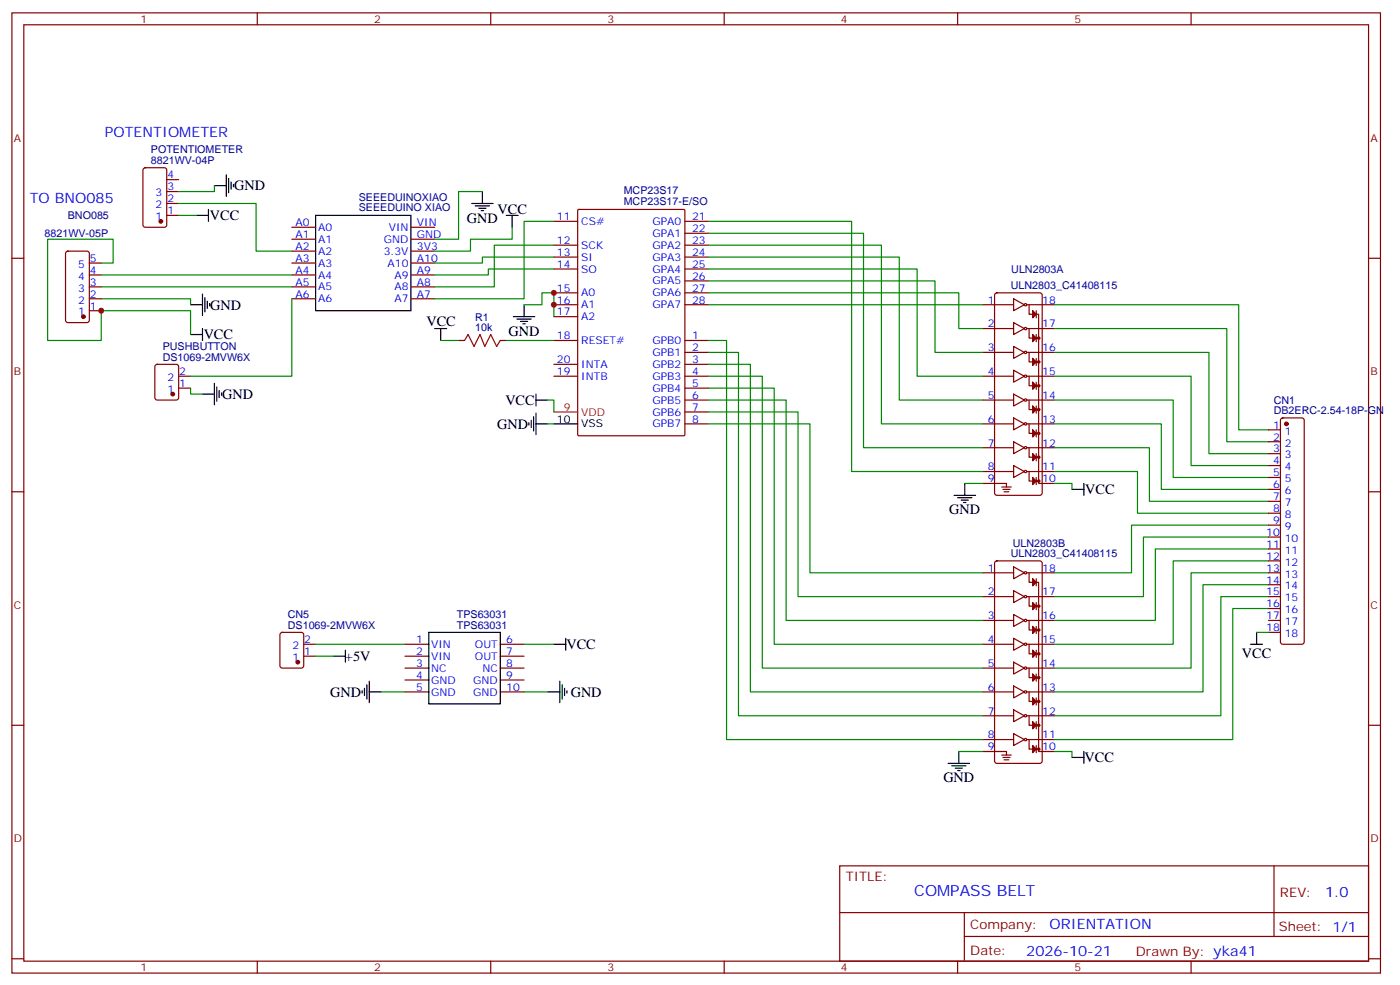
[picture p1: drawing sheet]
<svg xmlns="http://www.w3.org/2000/svg" width="415mm" height="292mm" viewBox="0 0 415 292" stroke-linecap="round" stroke-linejoin="round" font-family="sans-serif">
<g fill="none" stroke="#870000" stroke-width=".35">
<path d="M3.5 3.8h405.4v284.3h-405.4zM7.1 7.3h398.2v277.3h-398.2zM76.2 3.8v3.5M145.3 3.8v3.5M214.5 3.8v3.5M283.6 3.8v3.5M352.8 3.8v3.5M42.6 49.9l.4-.2h5.7l.6 .4 .1 16.5-.5 .7h-5.9l-.6-.5-.1-16.4zM49.4 56.7h3.5M49.4 53.2h3.5M3.5 76.5h3.6M19.6 74.6l.5-.2h5.7l.6 .4 .1 20-.5 .7h-5.9l-.6-.4-.1-20z"/>
<path d="M26.5 77.9h3.5M49.4 63.8h3.5M49.4 60.3h3.5M86.4 67.3h7.1M86.4 70.8h7.1M86.4 74.4h7.1M86.4 77.9h7.1M121.7 67.3h7.1M121.7 70.8h7.1M121.7 74.4h7.1M121.7 77.9h7.1M164 65.5h7.1"/>
<path d="M164 72.6h7.1M164 76.1h7.1M164 79.7h7.1M171.2 62.2l.2-.2h31.1l.3 .2v66.5l-.1 .3h-31.3l-.3-.1zM202.8 65.5h7.1M202.8 72.6h7.1M202.8 76.1h7.1M202.8 79.7h7.1M202.8 69.1h7.1M405.3 76.5h3.6M26.5 81.4h3.5M26.5 84.9h3.5"/>
<path d="M26.5 88.5h3.5M26.5 92h3.5M86.4 81.4h7.1M86.4 84.9h7.1M86.4 88.5h7.1M121.7 81.4h7.1M121.7 84.9h7.1M121.7 88.5h7.1M164 86.7h7.1M164 90.2h7.1M164 93.8h7.1M202.8 86.7h7.1"/>
<path d="M202.8 90.2h7.1M202.8 83.2h7.1M291 90.2h9.2M291 97.3h9.2M294.8 86.9l.5-.2h12.7l.6 .4 .1 58.9-.3 .5-.4 .2h-12.7l-.5-.2-.2-.5v-58.6zM300.2 88.5l3.2 1.7-3.2 1.8zM300.2 95.5l3.2 1.8-3.2 1.8zM304.1 90.2h8.1M304.1 97.3h8.1M304.8 90.2v2.9h2.8v50.1h4.6M304.8 97.3v2.8h2.8M306.9 92v2.1"/>
<path d="M306.9 99.1v2.1M46.1 108.1l.5-.2h5.6l.7 .4v9.5l-.4 .6-5.9 .1-.7-.5v-9.4zM52.9 111.4h3.5M52.9 114.9h3.5M135.8 100.8h1.8M148.2 100.8h1.7M164 100.8h7.1M164 107.9h7.1M164 111.4h7.1M202.8 100.8h7.1M202.8 104.4h7.1M202.8 107.9h7.1"/>
<path d="M202.8 111.4h7.1M202.8 114.9h7.1M202.8 118.5h7.1M291 104.4h9.2M291 111.4h9.2M291 118.5h9.2M300.2 102.6l3.2 1.8-3.2 1.7zM300.2 109.6l3.2 1.8-3.2 1.8zM300.2 116.7l3.2 1.8-3.2 1.7zM304.1 104.4h8.1M304.1 111.4h8.1M304.1 118.5h8.1"/>
<path d="M304.8 104.4v2.8h2.8M304.8 111.4v2.8h2.8M304.8 118.5v2.8h2.8M306.9 106.1v2.1M306.9 113.2v2.1M202.8 122h7.1M202.8 125.5h7.1M291 125.5h9.2M291 132.6h9.2M291 139.6h9.2M300.2 130.8l3.2 1.8-3.2 1.7zM300.2 123.8l3.2 1.7-3.2 1.8z"/>
<path d="M300.2 137.9l3.2 1.7-3.2 1.8zM304.1 125.5h8.1M304.1 132.6h8.1M304.1 139.6h8.1M304.8 125.5v2.8h2.8M304.8 132.6v2.8h2.8M304.8 139.6v2.9h2.8M306.9 120.2v2.1M306.9 127.3v2.1M306.9 134.3v2.2M375.7 127.3h3.5M375.7 130.8h3.5"/>
<path d="M375.7 134.3h3.5M375.7 137.9h3.5M379.5 124l.4-.2h5.7l.5 .2 .2 .5v65.6l-.2 .5-.5 .2h-5.7l-.5-.3-.2-.4v-65.6zM3.5 145.6h3.6M291 143.2h7.1v1M296.7 144.2h2.8M297 144.9h2.2M297.4 145.6h1.4M306.9 141.4v2.1M375.7 144.9h3.5M375.7 141.4h3.5M375.7 148.4h3.5"/>
<path d="M375.7 152h3.5M375.7 155.5h3.5M375.7 159h3.5M405.3 145.6h3.6M291 169.6h9.2M291 176.7h9.2M294.8 166.3l.5-.2h12.7l.6 .4 .1 58.9-.3 .5-.4 .2h-12.7l-.5-.3-.2-.4v-58.6zM300.2 167.9l3.2 1.7-3.2 1.8zM300.2 174.9l3.2 1.8-3.2 1.7zM304.1 169.6h8.1M304.1 176.7h8.1M304.8 169.6v2.8h2.8v50.1h4.6"/>
<path d="M304.8 176.7v2.8h2.8M306.9 171.4v2.1M306.9 178.4v2.2M375.7 169.6h3.5M375.7 176.7h3.5M375.7 162.6h3.5M375.7 166.1h3.5M375.7 173.1h3.5M83.1 187.5l.5-.2h5.7l.6 .4 .1 9.4-.5 .7h-5.9l-.6-.4-.1-9.4zM90 190.8h3.5M90 194.3h3.5M119.9 190.8h7.1"/>
<path d="M119.9 197.8h7.1M119.9 194.3h7.1M148.2 190.8h7M148.2 197.8h7M148.2 194.3h7M291 183.7h9.2M291 190.8h9.2M291 197.8h9.2M300.2 182l3.2 1.7-3.2 1.8zM300.2 189l3.2 1.8-3.2 1.7zM300.2 196.1l3.2 1.7-3.2 1.8zM304.1 183.7h8.1"/>
<path d="M304.1 190.8h8.1M304.1 197.8h8.1M304.8 183.7v2.8h2.8M304.8 190.8v2.8h2.8M304.8 197.8v2.9h2.8M306.9 185.5v2.1M306.9 192.5v2.2M306.9 199.6v2.1M375.7 183.7h3.5M375.7 180.2h3.5M375.7 187.3h3.5M3.5 214.8h3.6"/>
<path d="M119.9 204.9h7.1M119.9 201.4h7.1M148.2 204.9h7M148.2 201.4h7M291 211.9h9.2M291 204.9h9.2M291 219h9.2M300.2 210.2l3.2 1.7-3.2 1.8zM300.2 203.1l3.2 1.8-3.2 1.8zM300.2 217.2l3.2 1.8-3.2 1.8zM304.1 211.9h8.1M304.1 204.9h8.1"/>
<path d="M304.1 219h8.1M304.8 204.9v2.8h2.8M304.8 211.9v2.9h2.8M304.8 219v2.8h2.8M306.9 206.7v2.1M306.9 213.7v2.1M405.3 214.8h3.6M291 222.5h7.1v1.1M296.7 223.6h2.8M297 224.3h2.2M297.4 225h1.4M306.9 220.8v2.1"/>
<path d="M248.7 256.4h156.6v28.2h-156.6zM377.3 256.4v20.9M248.7 270.2h156.5M285.6 277.3h119.6M285.6 270.2v14.2M3.5 283.9h3.6M76.2 284.6v3.5M145.3 284.6v3.5M214.5 284.6v3.5M283.6 284.6v3.5M352.8 284.6v3.5M405.3 283.9h3.6"/>
<circle cx="303.7" cy="90.2" r=".35"/>
<circle cx="303.7" cy="97.3" r=".35"/>
<circle cx="303.7" cy="118.5" r=".35"/>
<circle cx="303.7" cy="111.4" r=".35"/>
<circle cx="303.7" cy="104.4" r=".35"/>
<circle cx="307.6" cy="100.1" r=".35"/>
<circle cx="307.6" cy="107.2" r=".35"/>
<circle cx="307.6" cy="114.2" r=".35"/>
<circle cx="303.7" cy="125.5" r=".35"/>
<circle cx="303.7" cy="139.6" r=".35"/>
<circle cx="303.7" cy="132.6" r=".35"/>
<circle cx="307.6" cy="135.4" r=".35"/>
<circle cx="307.6" cy="121.3" r=".35"/>
<circle cx="307.6" cy="128.3" r=".35"/>
<circle cx="307.6" cy="142.5" r=".35"/>
<circle cx="303.7" cy="169.6" r=".35"/>
<circle cx="303.7" cy="176.7" r=".35"/>
<circle cx="307.6" cy="179.5" r=".35"/>
<circle cx="303.7" cy="183.7" r=".35"/>
<circle cx="303.7" cy="197.8" r=".35"/>
<circle cx="303.7" cy="190.8" r=".35"/>
<circle cx="307.6" cy="193.6" r=".35"/>
<circle cx="307.6" cy="186.5" r=".35"/>
<circle cx="303.7" cy="219" r=".35"/>
<circle cx="303.7" cy="211.9" r=".35"/>
<circle cx="303.7" cy="204.9" r=".35"/>
<circle cx="307.6" cy="214.8" r=".35"/>
<circle cx="307.6" cy="207.7" r=".35"/>
<circle cx="307.6" cy="200.7" r=".35"/>
<circle cx="307.6" cy="221.8" r=".35"/>
</g>
<path d="M164 122h7.1" fill="none" stroke="#f00" stroke-width=".35"/>
<g fill="none" stroke="#000" stroke-width=".35">
<path d="M63.5 55h3.5M67 51.8v6.3M67.7 52.8v4.3M68.4 53.9v2.1M69.1 54.6v.7M142.9 56.7v3.6M58.2 63.8h3.5M61.7 62v3.5M93.5 63.8h28.2v28.2h-28.2zM139.7 60.3h6.3M140.8 61h4.2M141.8 61.7h2.1"/>
<path d="M142.5 62.4h.7M149.9 63.8h3.6M151.7 63.8v3.5M56.4 99.1h3.6M56.4 90.2h3.6M60 87.1v6.3M60 97.3v3.5M60.7 88.1v4.3M61.4 89.2v2.1M62.1 89.9v.7M128.8 97.3h3.5M130.5 97.3v3.5"/>
<path d="M152 93.8h6.4M153.1 94.5h4.2M154.2 95.2h2.1M154.9 95.9h.7M155.2 90.2v3.6M60 116.7h3.5M63.5 113.5v6.4M64.2 114.6v4.2M64.9 115.6v2.2M65.6 116.3v.8M158.7 118.5h3.6M158.7 116.7v3.5"/>
<path d="M156.6 125.2v.7M157.3 124.5v2.1M158 123.4v4.2M158.7 125.5h3.6M158.7 122.3v6.4M164 125.5h7.1M282.6 146.7h6.3M283.6 147.4h4.3M284.7 148.1h2.1M285.4 148.8h.7M285.8 143.2v3.5M317.5 144.9h3.5"/>
<path d="M321 143.2v3.5M98.8 194.3h3.5M102.3 192.5v3.6M127 187.3h21.2v21.1h-21.2zM164 190.8h3.6M167.6 189v3.5M370.4 190.8h3.5M372.2 187.3v3.5M107.2 204.5v.7M107.9 203.8v2.2M108.7 202.8v4.2M109.4 204.9h3.5"/>
<path d="M109.4 201.7v6.4M162.3 204.9h3.5M165.8 201.7v6.4M166.5 202.8v4.2M167.2 203.8v2.2M167.9 204.5v.7M280.8 226.1h6.4M281.9 226.8h4.2M282.9 227.5h2.1M283.6 228.2h.7M284 222.5v3.6M317.5 224.3h3.5"/>
<path d="M321 222.5v3.6"/>
</g>
<g fill="#870000" stroke="#870000" stroke-width=".35">
<path d="M305.9 92l1 1.1-1 1z"/>
<path d="M305.9 99.1l1 1-1 1.1z"/>
<path d="M305.9 106.1l1 1.1-1 1z"/>
<path d="M305.9 113.2l1 1-1 1.1z"/>
<path d="M305.9 120.2l1 1.1-1 1z"/>
<path d="M305.9 127.3l1 1-1 1.1z"/>
<path d="M305.9 134.3l1 1.1-1 1.1z"/>
<path d="M305.9 141.4l1 1.1-1 1z"/>
<path d="M305.9 171.4l1 1-1 1.1z"/>
<path d="M305.9 178.4l1 1.1-1 1.1z"/>
<path d="M305.9 185.5l1 1-1 1.1z"/>
<path d="M305.9 192.5l1 1.1-1 1.1z"/>
<path d="M305.9 199.6l1 1.1-1 1z"/>
<path d="M305.9 206.7l1 1-1 1.1z"/>
<path d="M305.9 213.7l1 1.1-1 1z"/>
<path d="M305.9 220.8l1 1-1 1.1z"/>
<circle cx="47.6" cy="65.5" r=".53"/>
<circle cx="51.2" cy="116.7" r=".53"/>
<circle cx="88.2" cy="196.1" r=".53"/>
<circle cx="24.7" cy="93.8" r=".53"/>
<circle cx="381" cy="125.5" r=".53"/>
</g>
<path d="M137.6 100.8l1-1.7 1.8 3.5 1.8-3.5 1.4 3.5 1.7-3.5 1.8 3.5 1.1-1.8" fill="none" stroke="#a10000" stroke-width=".35"/>
<g fill="none" stroke="#008700" stroke-width=".35">
<path d="M63.5 55v1.7h-10.6M142.9 56.7h-7.1v14.1h-7M30 77.9h3.5v-7.1h-19.4v30h15.9v-8.8h26.4v7.1M52.9 60.3h22.9v14.1h10.6M52.9 63.8h5.3M151.7 67.3v3.5h-12.4v3.6h-10.5M164 65.5h-8.8v23h-26.4M164 72.6h-17.6v12.3h-17.6M164 79.7h-19.4v1.7h-15.8M164 76.1h-21.1v1.8h-14.1M209.9 65.5h42.3v74.1h38.8M209.9 69.1h45.9v63.5h35.2"/>
<path d="M209.9 72.6h51.2v52.9h29.9M209.9 76.1h56.4v42.4h24.7M209.9 79.7h61.7v31.7h19.4M30 88.5h26.4v1.7M30 84.9h56.4M30 81.4h56.4M86.4 88.5v22.9h-30M155.2 90.2h5.3v-3.5h3.5v7.1M209.9 83.2h67v21.2h14.1M209.9 86.7h74.1v10.6h7M209.9 90.2h81.1M312.2 97.3h51.2v33.5h12.3"/>
<path d="M312.2 90.2h54.7v37.1h8.8M56.4 114.9v1.8h3.6M130.5 100.8h5.3M149.9 100.8h14.1M162.3 118.5h1.7v3.5M209.9 107.9h12.3v97h68.8M209.9 118.5h22.9v65.2h58.2M209.9 114.9h19.4v75.9h61.7M209.9 111.4h15.9v86.4h65.2M209.9 104.4h8.8v107.5h72.3M209.9 100.8h5.3v118.2h75.8M312.2 104.4h45.9v29.9h17.6"/>
<path d="M312.2 111.4h40.6v26.5h22.9M312.2 118.5h35.3v22.9h28.2M162.3 125.5h1.7M209.9 125.5h30v44.1h51.1M209.9 122h26.5v54.7h54.6M312.2 132.6h28.2v15.8h35.3M312.2 139.6h24.7v12.4h38.8M312.2 125.5h31.8v19.4h31.7M285.8 143.2h5.2M312.2 143.2h5.3v1.7M375.7 155.5h-40.6v14.1h-22.9M375.7 159h-37v17.7h-26.5"/>
<path d="M375.7 169.6h-22.9v28.2h-40.6M375.7 176.7h-14.1v35.2h-49.4M375.7 173.1h-19.4v31.8h-44.1M375.7 162.6h-33.5v21.1h-30M375.7 166.1h-28.2v24.7h-35.3M93.5 190.8h26.4M93.5 194.3h5.3M155.2 190.8h8.8M372.2 187.3h3.5M375.7 180.2h-10.6v38.8h-52.9M112.9 204.9h7M155.2 204.9h7.1"/>
<path d="M284 222.5h7M312.2 222.5h5.3v1.8"/>
</g>
<g fill="#c00">
<circle cx="164" cy="90.2" r=".88"/>
<circle cx="164" cy="86.7" r=".88"/>
<circle cx="30" cy="92" r=".88"/>
</g>
<text font-size="4.6" fill="#00f" x="270.8" y="265.4">COMPASS BELT</text>
<g font-size="4.2" fill="#00f">
<text x="31.1" y="40.7">POTENTIOMETER</text>
<text x="8.8" y="60.3">TO BNO085</text>
<text x="392.5" y="265.7">1.0</text>
<text x="310.9" y="275.2">ORIENTATION</text>
<text x="304" y="283">2026-10-21</text>
</g>
<g font-size="4.2">
<text x="69.3" y="56.3">GND</text>
<text x="62.2" y="65.2">VCC</text>
<text x="138.3" y="65.9">GND</text>
<text x="147.4" y="63.4">VCC</text>
<text x="62.3" y="91.7">GND</text>
<text x="60.3" y="100.5">VCC</text>
<text x="126.3" y="96.6">VCC</text>
<text x="150.6" y="99.4">GND</text>
<text x="65.8" y="118.1">GND</text>
<text x="149.7" y="119.8">VCC</text>
<text x="147.3" y="126.9">GND</text>
<text x="321.5" y="146.3">VCC</text>
<text x="281.2" y="152.3">GND</text>
<text x="102.2" y="195.7">+5V</text>
<text x="167.7" y="192.2">VCC</text>
<text x="367.9" y="194.7">VCC</text>
<text x="97.8" y="206.3">GND</text>
<text x="169" y="206.3">GND</text>
<text x="321.2" y="225.7">VCC</text>
<text x="279.4" y="231.7">GND</text>
</g>
<g font-size="3.9" fill="#800">
<text x="250.5" y="261">TITLE:</text>
<text x="379.1" y="265.7">REV:</text>
<text x="287.4" y="275.2">Company:</text>
<text x="378.7" y="275.8">Sheet: 1/1</text>
<text x="287.4" y="282.9">Date:</text>
<text x="336.4" y="282.9">Drawn By: yka41</text>
</g>
<g font-size="3.2" fill="#800">
<text x="41.6" y="6.8">1</text>
<text x="110.8" y="6.8">2</text>
<text x="179.9" y="6.8">3</text>
<text x="249.1" y="6.8">4</text>
<text x="318.2" y="6.8">5</text>
<text x="4.1" y="41.9">A</text>
<text x="405.9" y="41.9">A</text>
<text x="4.1" y="111.1">B</text>
<text x="405.9" y="111.1">B</text>
<text x="4.1" y="180.2">C</text>
<text x="405.9" y="180.2">C</text>
<text x="4.1" y="249.3">D</text>
<text x="405.9" y="249.3">D</text>
<text x="41.6" y="287.6">1</text>
<text x="110.8" y="287.6">2</text>
<text x="179.9" y="287.6">3</text>
<text x="249.1" y="287.6">4</text>
<text x="318.2" y="287.6">5</text>
</g>
<g font-size="3.2" fill="#000080">
<text x="44.7" y="45.4">POTENTIOMETER</text>
<text x="44.7" y="48.6">8821WV-04P</text>
<text x="106.3" y="59.4">SEEEDUINOXIAO</text>
<text x="184.7" y="57.5">MCP23S17</text>
<text x="20.1" y="64.9">BNO085</text>
<text x="106.3" y="62.6">SEEEDUINO XIAO</text>
<text x="184.7" y="60.8">MCP23S17-E/SO</text>
<text x="13.2" y="70.2">8821WV-05P</text>
<text x="299.5" y="80.8">ULN2803A</text>
<text x="299.4" y="85.5">ULN2803_C41408115</text>
<text x="140.7" y="95.1">R1</text>
<text x="140.7" y="98">10k</text>
<text x="48.2" y="106.8">DS1069-2MVW6X</text>
<text x="48.2" y="103.6">PUSHBUTTON</text>
<text x="377.3" y="119.6">CN1</text>
<text x="377.3" y="122.6">DB2ERC-2.54-18P-GN</text>
<text x="300" y="161.9">ULN2803B</text>
<text x="299.4" y="164.8">ULN2803_C41408115</text>
<text x="85.3" y="183">CN5</text>
<text x="135.3" y="183.1">TPS63031</text>
<text x="85.3" y="186.2">DS1069-2MVW6X</text>
<text x="135.3" y="186.1">TPS63031</text>
</g>
<g font-size="3.2" fill="#00f">
<text x="49.6" y="52.8">4</text>
<text x="46.1" y="58.1">3</text>
<text x="49.6" y="59.9">2</text>
<text x="49.6" y="56.4">3</text>
<text x="46.1" y="65.2">1</text>
<text x="46.1" y="61.7">2</text>
<text x="49.6" y="63.4">1</text>
<text x="164.9" y="65.2">11</text>
<text x="205" y="65.2">21</text>
<text x="87.5" y="67">A0</text>
<text x="87.5" y="70.5">A1</text>
<text x="94.2" y="68.4">A0</text>
<text x="94.2" y="71.9">A1</text>
<text x="113.7" y="71.9">GND</text>
<text x="115.1" y="68.4">VIN</text>
<text x="123.5" y="67">VIN</text>
<text x="123.5" y="70.5">GND</text>
<text x="172.2" y="66.6">CS#</text>
<text x="193.2" y="66.6">GPA0</text>
<text x="193.2" y="70.1">GPA1</text>
<text x="205" y="68.7">22</text>
<text x="26.6" y="77.5">5</text>
<text x="87.5" y="74">A2</text>
<text x="87.5" y="77.5">A3</text>
<text x="94.2" y="75.4">A2</text>
<text x="113.7" y="75.4">3.3V</text>
<text x="123.5" y="74">3V3</text>
<text x="123.5" y="77.5">A10</text>
<text x="164.9" y="72.2">12</text>
<text x="164.9" y="75.8">13</text>
<text x="172.2" y="73.7">SCK</text>
<text x="172.2" y="77.2">SI</text>
<text x="193.2" y="73.7">GPA2</text>
<text x="193.2" y="77.2">GPA3</text>
<text x="205" y="72.2">23</text>
<text x="205" y="75.8">24</text>
<text x="23.1" y="82.8">4</text>
<text x="23.1" y="79.3">5</text>
<text x="26.6" y="81.1">4</text>
<text x="87.5" y="81.1">A4</text>
<text x="94.2" y="79">A3</text>
<text x="94.2" y="82.5">A4</text>
<text x="114.8" y="79">A10</text>
<text x="116.8" y="82.5">A9</text>
<text x="123.5" y="81.1">A9</text>
<text x="164.9" y="79.3">14</text>
<text x="172.2" y="80.7">SO</text>
<text x="193.2" y="80.7">GPA4</text>
<text x="205" y="79.3">25</text>
<text x="205" y="82.8">26</text>
<text x="23.1" y="89.9">2</text>
<text x="23.1" y="86.4">3</text>
<text x="26.6" y="88.1">2</text>
<text x="26.6" y="84.6">3</text>
<text x="87.5" y="84.6">A5</text>
<text x="87.5" y="88.1">A6</text>
<text x="94.2" y="86">A5</text>
<text x="94.2" y="89.5">A6</text>
<text x="116.8" y="86">A8</text>
<text x="116.8" y="89.5">A7</text>
<text x="123.5" y="84.6">A8</text>
<text x="123.5" y="88.1">A7</text>
<text x="164.9" y="86.4">15</text>
<text x="164.9" y="89.9">16</text>
<text x="172.2" y="87.8">A0</text>
<text x="193.2" y="84.2">GPA5</text>
<text x="193.2" y="87.8">GPA6</text>
<text x="205" y="86.4">27</text>
<text x="205" y="89.9">28</text>
<text x="292.6" y="89.9">1</text>
<text x="308.7" y="89.9">18</text>
<text x="23.1" y="93.4">1</text>
<text x="26.6" y="91.7">1</text>
<text x="164.9" y="93.4">17</text>
<text x="172.2" y="91.3">A1</text>
<text x="172.2" y="94.8">A2</text>
<text x="193.2" y="91.3">GPA7</text>
<text x="164.9" y="100.5">18</text>
<text x="172.2" y="101.9">RESET#</text>
<text x="193.2" y="101.9">GPB0</text>
<text x="205" y="100.5">1</text>
<text x="292.6" y="96.9">2</text>
<text x="308.7" y="96.9">17</text>
<text x="164.9" y="107.5">20</text>
<text x="193.2" y="105.4">GPB1</text>
<text x="205" y="104">2</text>
<text x="205" y="107.5">3</text>
<text x="292.6" y="104">3</text>
<text x="308.7" y="104">16</text>
<text x="49.6" y="112.8">2</text>
<text x="53.1" y="111.1">2</text>
<text x="164.9" y="111.1">19</text>
<text x="172.2" y="112.5">INTB</text>
<text x="172.2" y="108.9">INTA</text>
<text x="193.2" y="108.9">GPB2</text>
<text x="193.2" y="112.5">GPB3</text>
<text x="205" y="111.1">4</text>
<text x="292.6" y="111.1">4</text>
<text x="308.7" y="111.1">15</text>
<text x="49.6" y="116.3">1</text>
<text x="53.1" y="114.6">1</text>
<text x="193.2" y="116">GPB4</text>
<text x="193.2" y="119.5">GPB5</text>
<text x="205" y="114.6">5</text>
<text x="205" y="118.1">6</text>
<text x="292.6" y="118.1">5</text>
<text x="308.7" y="118.1">14</text>
<text x="193.2" y="123">GPB6</text>
<text x="205" y="121.6">7</text>
<text x="205" y="125.2">8</text>
<text x="292.6" y="125.2">6</text>
<text x="308.7" y="125.2">13</text>
<text x="193.2" y="126.6">GPB7</text>
<text x="377" y="126.9">1</text>
<text x="377" y="130.5">2</text>
<text x="380.5" y="128.7">1</text>
<text x="292.6" y="132.2">7</text>
<text x="308.7" y="132.2">12</text>
<text x="377" y="134">3</text>
<text x="377" y="137.5">4</text>
<text x="380.5" y="132.2">2</text>
<text x="380.5" y="135.7">3</text>
<text x="292.6" y="139.3">8</text>
<text x="292.6" y="142.8">9</text>
<text x="308.7" y="142.8">10</text>
<text x="308.7" y="139.3">11</text>
<text x="377" y="141">5</text>
<text x="380.5" y="139.3">4</text>
<text x="380.5" y="142.8">5</text>
<text x="377" y="144.6">6</text>
<text x="377" y="148.1">7</text>
<text x="380.5" y="146.3">6</text>
<text x="380.5" y="149.9">7</text>
<text x="377" y="151.6">8</text>
<text x="377" y="155.2">9</text>
<text x="380.5" y="153.4">8</text>
<text x="375" y="158.7">10</text>
<text x="380.5" y="156.9">9</text>
<text x="380.5" y="160.4">10</text>
<text x="375" y="162.2">11</text>
<text x="375" y="165.7">12</text>
<text x="380.5" y="164">11</text>
<text x="380.5" y="167.5">12</text>
<text x="292.6" y="169.3">1</text>
<text x="308.7" y="169.3">18</text>
<text x="375" y="169.3">13</text>
<text x="375" y="172.8">14</text>
<text x="380.5" y="171">13</text>
<text x="292.6" y="176.3">2</text>
<text x="308.7" y="176.3">17</text>
<text x="375" y="176.3">15</text>
<text x="375" y="179.8">16</text>
<text x="380.5" y="174.6">14</text>
<text x="380.5" y="178.1">15</text>
<text x="292.6" y="183.4">3</text>
<text x="308.7" y="183.4">16</text>
<text x="375" y="183.4">17</text>
<text x="380.5" y="181.6">16</text>
<text x="380.5" y="185.1">17</text>
<text x="90.1" y="190.4">2</text>
<text x="123.2" y="190.4">1</text>
<text x="127.7" y="191.8">VIN</text>
<text x="140.7" y="191.8">OUT</text>
<text x="149.9" y="190.4">6</text>
<text x="292.6" y="190.4">4</text>
<text x="308.7" y="190.4">15</text>
<text x="375" y="186.9">18</text>
<text x="380.5" y="188.7">18</text>
<text x="86.6" y="195.7">1</text>
<text x="86.6" y="192.2">2</text>
<text x="90.1" y="194">1</text>
<text x="123.2" y="197.5">3</text>
<text x="123.2" y="194">2</text>
<text x="127.7" y="195.4">VIN</text>
<text x="140.7" y="195.4">OUT</text>
<text x="149.9" y="197.5">8</text>
<text x="149.9" y="194">7</text>
<text x="292.6" y="197.5">5</text>
<text x="308.7" y="197.5">14</text>
<text x="123.2" y="201">4</text>
<text x="127.7" y="202.4">GND</text>
<text x="127.7" y="198.9">NC</text>
<text x="140.2" y="202.4">GND</text>
<text x="142.9" y="198.9">NC</text>
<text x="149.9" y="201">9</text>
<text x="123.2" y="204.5">5</text>
<text x="127.7" y="206">GND</text>
<text x="140.2" y="206">GND</text>
<text x="149.9" y="204.5">10</text>
<text x="292.6" y="204.5">6</text>
<text x="308.7" y="204.5">13</text>
<text x="292.6" y="211.6">7</text>
<text x="308.7" y="211.6">12</text>
<text x="292.6" y="218.7">8</text>
<text x="308.7" y="218.7">11</text>
<text x="292.6" y="222.2">9</text>
<text x="308.7" y="222.2">10</text>
</g>
<g font-size="3.2">
<text x="164.9" y="125.2">10</text>
<text x="172.2" y="126.6">VSS</text>
</g>
<g font-size="3.2" fill="#f00">
<text x="167" y="121.6">9</text>
<text x="172.2" y="123">VDD</text>
</g>
</svg>
